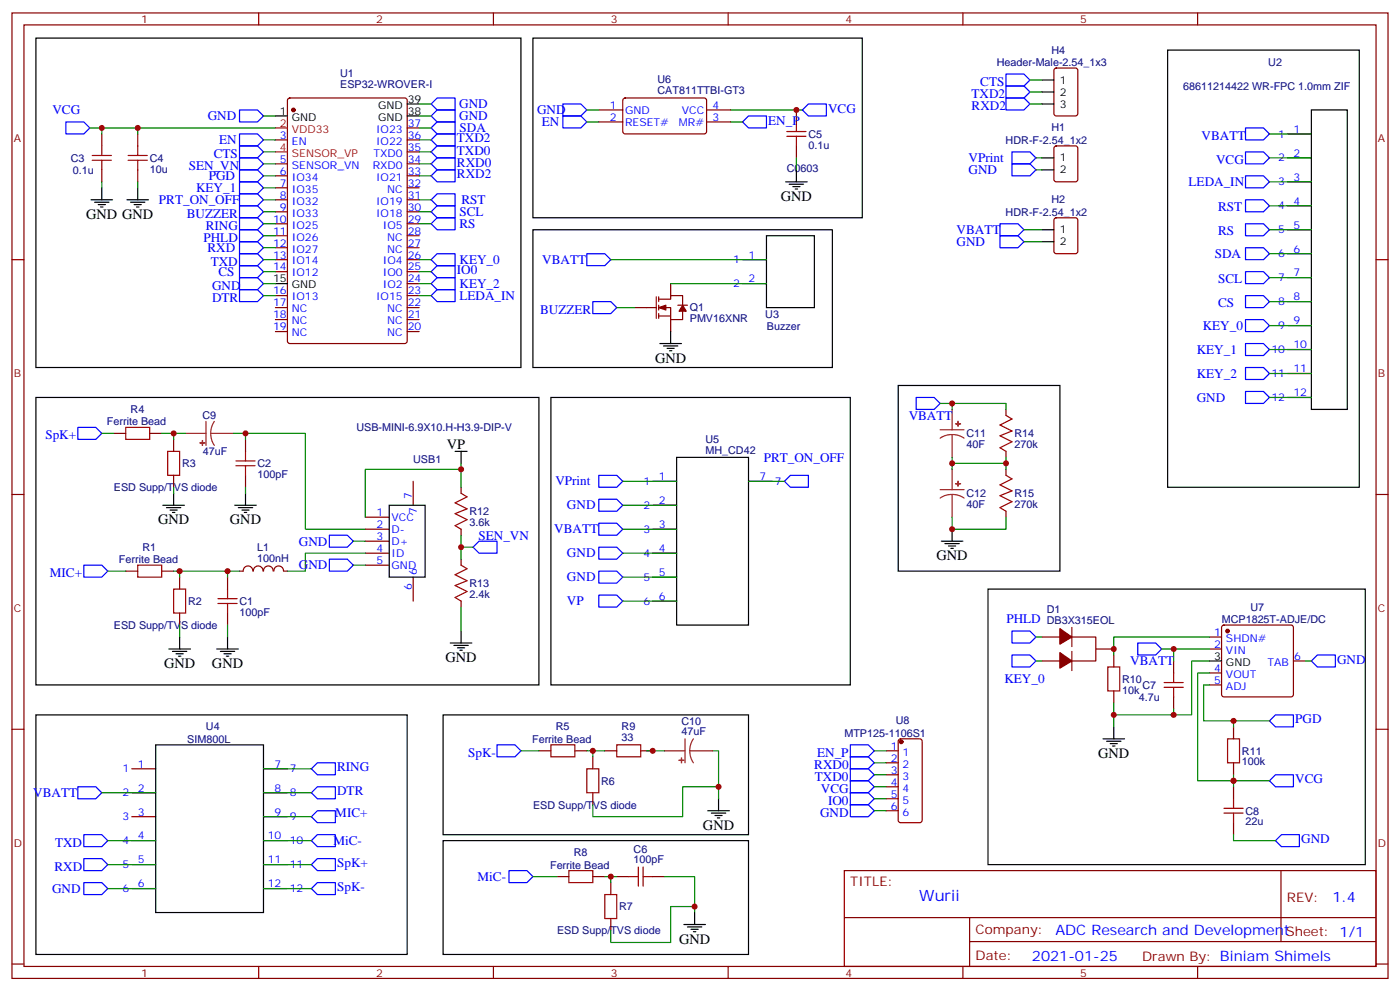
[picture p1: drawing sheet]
<svg xmlns="http://www.w3.org/2000/svg" width="412mm" height="292mm" viewBox="0 0 412 292" stroke-linecap="round" stroke-linejoin="round" font-family="sans-serif">
<g fill="none" stroke="#870000" stroke-width=".35">
<path d="M3.5 3.8h405.4v284.3h-405.4zM7.1 7.3h398.2v277.3h-398.2zM76.2 3.8v3.5M145.3 3.8v3.5M214.5 3.8v3.5M283.6 3.8v3.5M352.8 3.8v3.5M30 39.4v3.6M40.6 39.4v3.6M84.9 29.1l.5-.2h33.8l.7 .4v71.2l-.4 .6-34.1 .1-.7-.5v-71.1zM119.9 37.7h3.6M176.4 32.4h7"/>
<path d="M176.4 35.9h7M183.7 29.1l.4-.2h23.6l.4 .7v9.4l-.7 .4h-23.5l-.5-.7v-9.1zM208.1 32.4h7.1M208.1 35.9h7.1M234.6 32.4v3.5M310.7 20.2l.4-.2h5.7l.6 .5 .1 12.9-.5 .7h-5.9l-.6-.4-.1-13zM379.2 39.4h7.1M30 50v3.6M40.6 50v3.6M81.1 41.2h3.6M81.1 48.3h3.6M81.1 51.8h3.6"/>
<path d="M81.1 55.3h3.6M81.1 58.8h3.6M119.9 41.2h3.6M119.9 48.3h3.6M119.9 51.8h3.6M119.9 55.3h3.6M119.9 58.8h3.6M119.9 44.7h3.6M234.6 43v3.5M310.7 43.2l.4-.2h5.7l.6 .4 .1 9.4-.5 .7-5.9 .1-.6-.5-.1-9.4zM379.2 46.5h7.1M379.2 53.6h7.1"/>
<path d="M3.5 76.5h3.6M81.1 76.5h3.6M81.1 62.4h3.6M81.1 65.9h3.6M81.1 69.4h3.6M81.1 73h3.6M119.9 76.5h3.6M119.9 62.4h3.6M119.9 65.9h3.6M119.9 69.4h3.6M119.9 73h3.6M218.7 76.5h7.1"/>
<path d="M310.7 64.3l.4-.2h5.7l.6 .5 .1 9.4-.5 .7h-5.9l-.6-.4-.1-9.5zM379.2 60.6h7.1M379.2 67.7h7.1M379.2 74.7h7.1M405.3 76.5h3.6M81.1 80h3.6M81.1 87.1h3.6M81.1 90.6h3.6M81.1 94.1h3.6M81.1 97.6h3.6M119.9 80h3.6M119.9 87.1h3.6"/>
<path d="M119.9 90.6h3.6M119.9 94.1h3.6M119.9 97.6h3.6M119.9 83.5h3.6M187 90.6h6.3M193.3 87.4v6.4M194 88.1h3.6v-1h3.5v2.8M194 90.6h3.6v3.5h3.5v-2.4M194 93.1h3.6M194 87.4v1.4M194 89.9v1.4M194 92.4v1.4"/>
<path d="M197.6 83.5v3.6M197.6 94.1v3.5M199.7 89.9h2.8M218.7 83.5h7.1M379.2 81.8h7.1M379.2 88.8h7.1M379.2 95.9h7.1M379.2 102.9h7.1M379.2 110h7.1M379.2 117.1h7.1M33.5 127.6h3.5M44.1 127.6h3.5"/>
<path d="M51.2 129.4v3.5M51.2 140v3.5M72.3 129.4v3.5M72.3 140v3.5M296.3 120.6v1.7M296.3 132.9v1.8M296.3 138.2v1.8M3.5 145.6h3.6M107.6 152.3h7.1M107.6 155.9h7.1M107.6 159.4h7.1M121.7 141.7v7.1"/>
<path d="M135.8 143.5v1.8M135.8 155.9v1.7M192.3 155.9h7M192.3 141.7h7M192.3 148.8h7M220.5 141.7h7M296.3 150.6v1.7M405.3 145.6h3.6M37 168.2h3.6M47.6 168.2h3.6M52.9 170v3.5M67 170v3.5"/>
<path d="M70.6 168.2h1M71.7 168.2a1.41 1.41 0 0 1 1.4-1.5 1.41 1.41 0 0 1 1.4 1.5M74.6 168.2a1.41 1.41 0 0 1 1.5-1.5 1.41 1.41 0 0 1 1.4 1.5M77.6 168.2a1.41 1.41 0 0 1 1.4-1.5 1.41 1.41 0 0 1 1.4 1.5M80.7 168.2a1.41 1.41 0 0 1 1.4-1.5 1.41 1.41 0 0 1 1.4 1.5M83.6 168.2h1.1M107.6 162.9h7.1M107.6 166.4h7.1M121.7 170v7M135.8 164.7v1.7M135.8 177v1.8M192.3 162.9h7"/>
<path d="M192.3 170h7M192.3 177h7M52.9 180.6v3.5M67 180.6v3.5M306.9 187.6h5.3M306.9 194.7h5.3M315.7 187.6h7.1v7.1h-7.1M315.7 184.8v5.6M315.7 191.8v5.7M322.8 191.1h5.3M328.1 192.9v3.5M345.7 194.7v3.5"/>
<path d="M356.3 187.6h3.5M356.3 191.1h3.5M356.3 198.2h3.5M360.1 184.3l.4-.2h19.8l.5 .2 .2 .5v19.7l-.2 .5-.5 .2h-19.8l-.5-.2-.2-.5v-19.7zM381 194.7h3.5M3.5 214.8h3.6M264.8 217.8l.5-.2h5.6l.7 .4v23.6l-.4 .6-5.9 .1-.7-.5v-23.5zM328.1 203.5v3.5M345.7 205.2v3.6M356.3 201.7h3.5M363.4 214.1v3.5M405.3 214.8h3.6"/>
<path d="M38.8 226.4h7.1M38.8 233.5h7.1M77.6 226.4h7.1M77.6 233.5h7.1M158.7 221.1h3.6M169.3 221.1h3.6M174.6 222.9v3.5M174.6 233.5v3.5M178.2 221.1h3.5M188.7 221.1h3.6M261.1 221.1h3.5M261.1 224.6h3.5"/>
<path d="M261.1 228.2h3.5M261.1 231.7h3.5M261.1 235.2h3.5M261.1 238.8h3.5M363.4 224.6v3.6M363.4 231.7v3.5M38.8 240.5h7.1M38.8 247.6h7.1M38.8 254.6h7.1M77.6 240.5h7.1M77.6 247.6h7.1M77.6 254.6h7.1"/>
<path d="M164 258.2h3.6M174.6 258.2h3.6M179.9 259.9v3.6M181.7 258.2h3.5M192.3 258.2h3.5M248.7 256.4h156.6v28.2h-156.6zM363.4 242.3v3.5M377.3 256.4v20.9M38.8 261.7h7.1M77.6 261.7h7.1M179.9 270.5v3.5M248.7 270.2h156.5"/>
<path d="M285.6 277.3h119.6M285.6 270.2v14.2M3.5 283.9h3.6M76.2 284.6v3.5M145.3 284.6v3.5M214.5 284.6v3.5M283.6 284.6v3.5M352.8 284.6v3.5M405.3 283.9h3.6"/>
</g>
<g fill="#870000" stroke="#870000" stroke-width=".35">
<path d="M312.2 192.2l3.5 2.5-3.5 2.1z"/>
<path d="M312.2 185.1l3.5 2.5-3.5 2.1z"/>
<path d="M194 90.6l2.1-.7v1.4z"/>
<path d="M201.1 89.9l1 1.8h-2.1z"/>
<circle cx="86.4" cy="32.4" r=".53"/>
<circle cx="361.6" cy="185.8" r=".53"/>
<circle cx="265.5" cy="218.5" r=".53"/>
</g>
<g fill="none" stroke="#000" stroke-width=".35">
<path d="M10.6 11.2h142.9v97h-142.9zM157 11.2h97v52.9h-97zM344 14.7h56.4v128.8h-56.4zM81.1 34.1h3.6M119.9 34.1h3.6M119.9 30.6h3.6M306.9 30.6h3.5M306.9 23.6h3.5M306.9 27.1h3.5M386.3 32.4h10.6v88.2h-10.6zM26.8 58.8h6.4M27.9 59.5h4.2"/>
<path d="M30 55.3v3.5M37.4 58.8h6.3M38.5 59.5h4.2M40.6 55.3v3.5M231.4 53.6h6.4M232.5 54.3h4.2M233.5 55h2.2M234.2 55.7h.7M234.6 50v3.6M306.9 46.5h3.5M306.9 50h3.5M28.9 60.3h2.1"/>
<path d="M29.6 61h.7M39.5 60.3h2.1M40.2 61h.7M157 67.7h88.2v40.5h-88.2zM225.8 69.4h14.1v21.2h-14.1zM306.9 67.7h3.5M306.9 71.2h3.5M81.1 83.5h3.6M197.6 97.6v3.6M10.6 117.1h148.1v84.6h-148.1zM162.3 117.1h88.2v84.6h-88.2zM194.4 101.2h6.3"/>
<path d="M195.4 101.9h4.3M196.5 102.6h2.1M197.2 103.3h.7M264.6 113.5h47.6v54.7h-47.6zM134.1 132.9h3.5M135.8 132.9v3.6M199.3 134.7h21.2v49.4h-21.2zM48 148.8h6.3M49 149.5h4.3M50.1 150.2h2.1M50.8 150.9h.7M51.2 145.3v3.5"/>
<path d="M69.1 148.8h6.4M70.2 149.5h4.2M71.3 150.2h2.1M72 150.9h.7M72.3 145.3v3.5M114.7 148.8h10.5v21.2h-10.5zM277.3 159.4h6.3M280.5 155.9v3.5M278.3 160.1h4.3M279.4 160.8h2.1M280.1 161.5h.7M291 173.5h111.2v81.1h-111.2z"/>
<path d="M49.7 191.1h6.4M50.8 191.8h4.2M51.9 192.5h2.1M52.6 193.3h.7M52.9 187.6v3.5M63.9 191.1h6.3M64.9 191.8h4.2M66 192.5h2.1M66.7 193.3h.7M67 187.6v3.5M132.6 189.4h6.4M133.7 190.1h4.2"/>
<path d="M134.8 190.8h2.1M135.5 191.5h.7M135.8 185.8v3.6M356.3 194.7h3.5M10.6 210.5h109.3v70.6h-109.3zM45.9 219.4h31.7v49.3h-31.7zM130.5 210.5h90v35.3h-90zM324.9 217.6h6.4M326 218.3h4.2M327 219h2.1M327.7 219.7h.7M328.1 214.1v3.5"/>
<path d="M208.5 238.8h6.3M209.5 239.5h4.3M211.7 235.2v3.6M130.5 247.6h90v33.5h-90zM210.6 240.2h2.1M211.3 240.9h.7M201.4 272.3h6.4M202.5 273h4.2M203.6 273.7h2.1M204.3 274.4h.7M204.6 268.7v3.6"/>
</g>
<path d="M81.1 37.7h3.6M81.1 44.7h3.6" fill="none" stroke="#f00" stroke-width=".35"/>
<g fill="none" stroke="#00f" stroke-width=".35">
<path d="M19.4 35.9h5.3l1.8 1.8-1.8 1.7h-5.3zM70.6 39.4h5.2l1.8 1.8-1.8 1.8h-5.2zM70.6 32.4h5.2l1.8 1.7-1.8 1.8h-5.2zM127 37.7l1.8-1.8h5.3v3.5h-5.3zM127 34.1l1.8-1.7h5.3v3.5h-5.3zM128.8 28.9h5.3v3.5h-5.3l-1.8-1.8zM165.8 34.1h5.3l1.8 1.8-1.8 1.8h-5.3zM165.8 30.6h5.3l1.8 1.8-1.8 1.7h-5.3zM218.7 35.9l1.8-1.8h5.3v3.6h-5.3zM236.4 32.4l1.7-1.8h5.3v3.5h-5.3zM296.3 25.3h5.3l1.8 1.8-1.8 1.8h-5.3zM296.3 28.9h5.3l1.8 1.7-1.8 1.8h-5.3z"/>
<path d="M296.3 21.8h5.3l1.8 1.8-1.8 1.7h-5.3zM366.9 37.7h5.3l1.7 1.7-1.7 1.8h-5.3zM70.6 53.6h5.2l1.8 1.7-1.8 1.8h-5.2zM70.6 57.1h5.2l1.8 1.7-1.8 1.8h-5.2zM70.6 50h5.2l1.8 1.8-1.8 1.8h-5.2zM70.6 43h5.2l1.8 1.7-1.8 1.8h-5.2zM70.6 46.5h5.2l1.8 1.8-1.8 1.7h-5.2zM127 58.8l1.8-1.7h5.3v3.5h-5.3zM127 51.8l1.8-1.8h5.3v3.6h-5.3zM127 41.2l1.8-1.8h5.3v3.6h-5.3zM127 44.7l1.8-1.7h5.3v3.5h-5.3zM127 48.3l1.8-1.8h5.3v3.5h-5.3z"/>
<path d="M298.1 44.7h5.3l1.8 1.8-1.8 1.8h-5.3zM298.1 48.3h5.3l1.8 1.7-1.8 1.8h-5.3zM366.9 51.8h5.3l1.7 1.8-1.7 1.7h-5.3zM366.9 58.8h5.3l1.7 1.8-1.7 1.8h-5.3zM366.9 44.7h5.3l1.7 1.8-1.7 1.8h-5.3zM70.6 60.6h5.2l1.8 1.8-1.8 1.7h-5.2zM70.6 71.2h5.2l1.8 1.8-1.8 1.7h-5.2zM70.6 74.7h5.2l1.8 1.8-1.8 1.7h-5.2zM70.6 64.1h5.2l1.8 1.8-1.8 1.8h-5.2zM70.6 78.2h5.2l1.8 1.8-1.8 1.8h-5.2zM70.6 67.7h5.2l1.8 1.7-1.8 1.8h-5.2zM127 76.5l1.8-1.8h5.3v3.5h-5.3z"/>
<path d="M127 65.9l1.8-1.8h5.3v3.6h-5.3zM127 62.4l1.8-1.8h5.3v3.5h-5.3zM172.9 74.7h5.3l1.7 1.8-1.7 1.7h-5.3zM294.6 65.9h5.3l1.7 1.8-1.7 1.7h-5.3zM294.6 69.4h5.3l1.7 1.8-1.7 1.8h-5.3zM366.9 65.9h5.3l1.7 1.8-1.7 1.7h-5.3zM366.9 73h5.3l1.7 1.7-1.7 1.8h-5.3zM70.6 85.3h5.2l1.8 1.8-1.8 1.7h-5.2zM70.6 81.8h5.2l1.8 1.7-1.8 1.8h-5.2zM127 87.1l1.8-1.8h5.3v3.5h-5.3zM127 83.5l1.8-1.7h5.3v3.5h-5.3zM127 80l1.8-1.8h5.3v3.6h-5.3z"/>
<path d="M174.6 88.8h5.3l1.8 1.8-1.8 1.8h-5.3zM366.9 80h5.3l1.7 1.8-1.7 1.7h-5.3zM366.9 87.1h5.3l1.7 1.7-1.7 1.8h-5.3zM366.9 94.1h5.3l1.7 1.8-1.7 1.7h-5.3zM269.9 117.1h5.3l1.7 1.7-1.7 1.8h-5.3zM366.9 101.2h5.3l1.7 1.7-1.7 1.8h-5.3zM366.9 108.2h5.3l1.7 1.8-1.7 1.8h-5.3zM366.9 115.3h5.3l1.7 1.8-1.7 1.7h-5.3zM22.9 125.9h5.3l1.8 1.7-1.8 1.8h-5.3zM176.4 140h5.3l1.7 1.7-1.7 1.8h-5.3zM97 157.6h5.3l1.8 1.8-1.8 1.7h-5.3zM176.4 154.1h5.3l1.7 1.8-1.7 1.7h-5.3z"/>
<path d="M176.4 147h5.3l1.7 1.8-1.7 1.8h-5.3zM231.1 141.7l1.7-1.7h5.3v3.5h-5.3zM24.7 166.4h5.3l1.7 1.8-1.7 1.8h-5.3zM97 164.7h5.3l1.8 1.7-1.8 1.8h-5.3zM139.3 161.1l1.8-1.7h5.3v3.5h-5.3zM176.4 161.1h5.3l1.7 1.8-1.7 1.8h-5.3zM176.4 168.2h5.3l1.7 1.8-1.7 1.7h-5.3zM176.4 175.3h5.3l1.7 1.7-1.7 1.8h-5.3zM298.1 192.9h5.3l1.8 1.8-1.8 1.7h-5.3zM298.1 185.8h5.3l1.8 1.8-1.8 1.8h-5.3zM335.1 189.4h5.3l1.8 1.7-1.8 1.8h-5.3zM386.3 194.7l1.8-1.8h5.2v3.5h-5.2z"/>
<path d="M146.4 219.4h5.3l1.8 1.7-1.8 1.8h-5.3zM250.5 219.4h5.3l1.7 1.7-1.7 1.8h-5.3zM373.9 212.3l1.8-1.8h5.3v3.6h-5.3zM22.9 231.7h5.3l1.8 1.8-1.8 1.7h-5.3zM91.7 226.4l1.8-1.8h5.3v3.6h-5.3zM91.7 233.5l1.8-1.8h5.3v3.5h-5.3zM93.5 238.8h5.3v3.5h-5.3l-1.8-1.8zM250.5 222.9h5.3l1.7 1.7-1.7 1.8h-5.3zM250.5 226.4h5.3l1.7 1.8-1.7 1.7h-5.3zM250.5 229.9h5.3l1.7 1.8-1.7 1.8h-5.3zM250.5 233.5h5.3l1.7 1.7-1.7 1.8h-5.3zM250.5 237h5.3l1.7 1.8-1.7 1.7h-5.3z"/>
<path d="M373.9 229.9l1.8-1.7h5.3v3.5h-5.3zM24.7 252.9h5.3l1.7 1.7-1.7 1.8h-5.3zM24.7 245.8h5.3l1.7 1.8-1.7 1.7h-5.3zM24.7 259.9h5.3l1.7 1.8-1.7 1.8h-5.3zM91.7 254.6l1.8-1.7h5.3v3.5h-5.3zM91.7 247.6l1.8-1.8h5.3v3.5h-5.3zM149.9 256.4h5.3l1.8 1.8-1.8 1.7h-5.3zM375.7 247.6l1.8-1.8h5.3v3.5h-5.3zM91.7 261.7l1.8-1.8h5.3v3.6h-5.3z"/>
</g>
<g fill="none" stroke="#a10000" stroke-width=".35">
<path d="M231.8 38.7h5.6M234.6 35.9v2.8M27.2 47.2h5.6M27.2 45.8h5.6M30 43v2.8M30 47.2v2.8M37.7 47.2h5.7M37.7 45.8h5.7M40.6 43v2.8M40.6 47.2v2.8M231.8 40.1h5.6M234.6 40.1v2.9"/>
<path d="M37 125.9h7.1v3.5h-7.1zM49.4 132.9h3.5v7.1h-3.5zM69.5 137.2h5.6M69.5 135.7h5.6M72.3 132.9v2.8M72.3 137.2v2.8M296.3 122.3l1.8 1.1-3.5 1.8 3.5 1.7-3.5 1.4 3.5 1.8-3.5 1.8 1.7 1M296.3 140l1.8 1-3.5 1.8 3.5 1.8-3.5 1.4 3.5 1.7-3.5 1.8 1.7 1.1M135.8 145.3l1.8 1-3.5 1.8 3.5 1.8-3.5 1.4 3.5 1.7-3.5 1.8 1.7 1.1M40.6 166.4h7v3.6h-7zM51.2 173.5h3.5v7.1h-3.5zM64.2 177.7h5.6"/>
<path d="M64.2 176.3h5.6M67 173.5v2.8M67 177.7v2.9M135.8 166.4l1.8 1.1-3.5 1.8 3.5 1.7-3.5 1.4 3.5 1.8-3.5 1.8 1.7 1M326.3 196.4h3.5v7.1h-3.5zM345.7 198.2v2.8M162.3 219.4h7v3.5h-7zM181.7 219.4h7v3.5h-7zM342.9 202.4h5.6M342.9 201h5.6M345.7 202.4v2.8M361.6 217.6h3.5v7h-3.5z"/>
<path d="M172.9 226.4h3.5v7.1h-3.5zM360.5 239.5h5.7M360.5 238.1h5.7M363.4 235.2v2.9M363.4 239.5v2.8M167.6 256.4h7v3.5h-7zM185.2 258.2h2.8M188 255.3v5.7M189.4 258.2h2.9M189.4 255.3v5.7M178.2 263.5h3.5v7h-3.5z"/>
</g>
<g fill="none" stroke="#008700" stroke-width=".35">
<path d="M26.5 37.7h54.6M30 37.7v1.7M40.6 37.7v1.7M77.6 34.1h3.5M123.5 37.7h3.5M123.5 30.6h3.5M123.5 34.1h3.5M172.9 35.9h3.5M172.9 32.4h3.5M215.2 35.9h3.5M215.2 32.4h21.2M303.4 27.1h3.5"/>
<path d="M303.4 30.6h3.5M303.4 23.6h3.5M373.9 39.4h12.4M30 53.6v1.7M40.6 53.6v1.7M77.6 41.2h3.5M77.6 58.8h3.5M77.6 51.8h3.5M77.6 55.3h3.5M77.6 44.7h3.5M77.6 48.3h3.5M123.5 41.2h3.5"/>
<path d="M123.5 58.8h3.5M123.5 51.8h3.5M123.5 44.7h3.5M123.5 48.3h3.5M234.6 46.5v3.5M305.2 46.5h1.7M305.2 50h1.7M373.9 53.6h12.4M373.9 46.5h12.4M77.6 76.5h3.5M77.6 65.9h3.5M77.6 62.4h3.5"/>
<path d="M77.6 73h3.5M77.6 69.4h3.5M123.5 76.5h3.5M123.5 65.9h3.5M123.5 62.4h3.5M179.9 76.5h45.9M301.6 67.7h5.3M301.6 71.2h5.3M373.9 74.7h12.4M373.9 67.7h12.4M373.9 60.6h12.4M77.6 87.1h3.5"/>
<path d="M77.6 83.5h3.5M77.6 80h3.5M123.5 87.1h3.5M123.5 83.5h3.5M123.5 80h3.5M181.7 90.6h5.3M197.6 83.5h28.2M373.9 95.9h12.4M373.9 88.8h12.4M373.9 81.8h12.4M276.9 118.8h3.6M373.9 110h12.4"/>
<path d="M373.9 102.9h12.4M373.9 117.1h12.4M30 127.6h3.5M47.6 127.6h7.1M51.2 127.6v1.8M68.8 127.6h3.5v1.8M72.3 127.6h17.7v28.3h17.6M135.8 138.2h-28.2v14.1M135.8 136.5v7M280.5 120.6v-1.8h15.8v1.8M280.5 134.7v3.5M280.5 136.5h15.8"/>
<path d="M296.3 134.7v3.5M51.2 143.5v1.8M72.3 143.5v1.8M104.1 159.4h3.5M135.8 157.6v7.1M183.4 141.7h15.9M183.4 155.9h15.9M183.4 148.8h15.9M220.5 141.7h10.6M280.5 152.3v3.6h15.8v-3.6M31.7 168.2h5.3M51.2 168.2h19.4"/>
<path d="M52.9 168.2v1.8M67 168.2v1.8M104.1 166.4h3.5M107.6 162.9h-17.6v5.3h-5.3M135.8 178.8v7M135.8 161.1h3.5M183.4 162.9h15.9M183.4 170h15.9M183.4 177h15.9M52.9 184.1v3.5M67 184.1v3.5M305.2 194.7h1.7"/>
<path d="M305.2 187.6h1.7M342.2 191.1h3.5M356.3 191.1h-10.6v3.6M356.3 198.2h-3.5v31.7h21.1M356.3 187.6h-28.2v5.3M356.3 194.7h-5.3v15.8h-5.3M384.5 194.7h1.8M328.1 207v7.1M345.7 208.8v1.7h-17.6M356.3 201.7h-1.8v10.6h19.4M363.4 212.3v1.8M30 233.5h15.9"/>
<path d="M77.6 226.4h14.1M77.6 233.5h14.1M153.5 221.1h5.2M172.9 221.1h5.3M174.6 221.1v1.8M190.5 221.1h5.3M209.9 221.1h1.8v14.1M211.7 231.7h-10.6v8.8h-26.5v-3.5M257.5 221.1h3.6M257.5 224.6h3.6M257.5 228.2h3.6M257.5 231.7h3.6"/>
<path d="M257.5 235.2h3.6M257.5 238.8h3.6M363.4 228.2v3.5M31.7 247.6h14.2M31.7 254.6h14.2M77.6 247.6h14.1M77.6 254.6h14.1M77.6 240.5h14.1M157 258.2h7M178.2 258.2h3.5M179.9 258.2v1.7M195.8 258.2h8.8v10.5"/>
<path d="M363.4 245.8v1.8h12.3M31.7 261.7h14.2M77.6 261.7h14.1M204.6 267h-7v10.6h-17.7v-3.6"/>
</g>
<g fill="none" stroke="#8c2424" stroke-width=".35">
<path d="M54.7 127.6h6M60.7 124.1v7.1M62.1 127.6l.2 1.9 .8 1.7M62.1 127.6h6.7M63.1 124.1l-.8 1.7-.2 1.8M276.9 126.6h7.1M280.5 128l-1.9 .2-1.7 .8M280.5 128l1.8 .2 1.7 .8M280.5 120.6v6M280.5 128v6.7M280.5 138.2v6M276.9 144.2h7.1"/>
<path d="M280.5 145.6l-1.9 .3-1.7 .8M280.5 145.6l1.8 .3 1.7 .8M280.5 145.6v6.7M201.8 217.6v7M204.3 217.6l-.9 1.7-.2 1.8M195.8 221.1h6M203.2 221.1l.2 1.9 .9 1.6M203.2 221.1h6.7"/>
</g>
<g fill="#8c2424" stroke="#8c2424" stroke-width=".35">
<path d="M59.6 129.8l.1 1.4z"/>
<path d="M58.9 130.4l1.4 .1z"/>
<path d="M200.7 223.2l.1 1.4z"/>
<path d="M200 223.9h1.4z"/>
<path d="M281.5 124.8h1.4z"/>
<path d="M282.2 124.1v1.4z"/>
<path d="M281.5 142.5h1.4z"/>
<path d="M282.2 141.7v1.5z"/>
</g>
<g fill="#c00">
<circle cx="52.9" cy="168.2" r=".88"/>
<circle cx="67" cy="168.2" r=".88"/>
<circle cx="179.9" cy="258.2" r=".88"/>
<circle cx="174.6" cy="221.1" r=".88"/>
<circle cx="211.7" cy="231.7" r=".88"/>
<circle cx="363.4" cy="212.3" r=".88"/>
<circle cx="363.4" cy="229.9" r=".88"/>
<circle cx="40.6" cy="37.7" r=".88"/>
<circle cx="30" cy="37.7" r=".88"/>
<circle cx="72.3" cy="127.6" r=".88"/>
<circle cx="51.2" cy="127.6" r=".88"/>
<circle cx="192.3" cy="221.1" r=".88"/>
<circle cx="135.8" cy="161.1" r=".88"/>
<circle cx="135.8" cy="138.2" r=".88"/>
<circle cx="280.5" cy="118.8" r=".88"/>
<circle cx="280.5" cy="155.9" r=".88"/>
<circle cx="280.5" cy="136.5" r=".88"/>
<circle cx="296.3" cy="136.5" r=".88"/>
<circle cx="234.6" cy="32.4" r=".88"/>
<circle cx="345.7" cy="191.1" r=".88"/>
<circle cx="328.1" cy="210.5" r=".88"/>
<circle cx="328.1" cy="191.1" r=".88"/>
<circle cx="345.7" cy="210.5" r=".88"/>
<circle cx="204.6" cy="267" r=".88"/>
</g>
<text font-size="4.6" fill="#00f" x="270.8" y="265.4">Wurii</text>
<g font-size="4.2">
<text x="230" y="59.2">GND</text>
<text x="25.4" y="64.5">GND GND</text>
<text x="193" y="106.8">GND</text>
<text x="131.6" y="132.2">VP</text>
<text x="46.6" y="154.4">GND</text>
<text x="67.7" y="154.4">GND</text>
<text x="275.9" y="165">GND</text>
<text x="48.3" y="196.8">GND</text>
<text x="62.4" y="196.8">GND</text>
<text x="131.2" y="195">GND</text>
<text x="323.5" y="223.2">GND</text>
<text x="207.1" y="244.4">GND</text>
<text x="200" y="277.9">GND</text>
</g>
<g font-size="4.2" fill="#00f">
<text x="392.5" y="265.7">1.4</text>
<text x="310.9" y="275.2">ADC Research and DevelopmentSheet: 1/1</text>
<text x="304" y="283">2021-01-25</text>
</g>
<g font-size="3.9" fill="#00f">
<text x="286.2" y="29">TXD2</text>
<text x="288.7" y="25.3">CTS</text>
<text x="15.4" y="33.7">VCG</text>
<text x="61.2" y="35.5">GND</text>
<text x="135.3" y="31.9">GND</text>
<text x="135.3" y="35.4">GND</text>
<text x="158.2" y="33.7">GND</text>
<text x="243.9" y="33.2">VCG</text>
<text x="286.2" y="32.5">RXD2</text>
<text x="134.6" y="41.9">TXD2</text>
<text x="135.4" y="38.9">SDA</text>
<text x="159.6" y="37.2">EN</text>
<text x="226.3" y="36.7">EN_P</text>
<text x="353.9" y="41.2">VBATT</text>
<text x="63" y="46.5">CTS</text>
<text x="64.5" y="42.5">EN</text>
<text x="134.6" y="45.6">TXD0</text>
<text x="285.3" y="47.7">VPrint</text>
<text x="55.6" y="50">SEN_VN</text>
<text x="61.5" y="53.1">PGD</text>
<text x="134.6" y="52.5">RXD2</text>
<text x="134.6" y="49.1">RXD0</text>
<text x="285.3" y="51.3">GND</text>
<text x="358.2" y="48.3">VCG</text>
<text x="57.8" y="56.6">KEY_1</text>
<text x="350.1" y="54.8">LEDA_IN</text>
<text x="46.8" y="60.1">PRT_ON_OFF</text>
<text x="55" y="64.1">BUZZER</text>
<text x="135.4" y="63.6">SCL</text>
<text x="135.9" y="60.1">RST</text>
<text x="358.8" y="62.3">RST</text>
<text x="59.9" y="71.2">PHLD</text>
<text x="60.6" y="67.7">RING</text>
<text x="135.4" y="67.1">RS</text>
<text x="281.8" y="68.9">VBATT</text>
<text x="358.8" y="69.3">RS</text>
<text x="61.1" y="74.2">RXD</text>
<text x="135.4" y="77.7">KEY_0</text>
<text x="159.7" y="77.8">VBATT</text>
<text x="281.8" y="72.4">GND</text>
<text x="357.8" y="75.9">SDA</text>
<text x="62.1" y="78.2">TXD</text>
<text x="64.4" y="81.3">CS</text>
<text x="134.6" y="80.8">IO0</text>
<text x="358.8" y="83.4">SCL</text>
<text x="62.5" y="88.8">DTR</text>
<text x="62.5" y="85.3">GND</text>
<text x="135.4" y="88.3">LEDA_IN</text>
<text x="135.4" y="84.8">KEY_2</text>
<text x="159.1" y="92.4">BUZZER</text>
<text x="358.8" y="90.5">CS</text>
<text x="354.3" y="97.1">KEY_0</text>
<text x="352.5" y="104.2">KEY_1</text>
<text x="352.5" y="111.2">KEY_2</text>
<text x="352.5" y="118.3">GND</text>
<text x="267.7" y="123.6">VBATT</text>
<text x="13.4" y="129.4">SpK+</text>
<text x="225" y="135.9">PRT_ON_OFF</text>
<text x="163.6" y="143">VPrint</text>
<text x="167" y="150">GND</text>
<text x="88" y="160.7">GND</text>
<text x="141" y="158.9">SEN_VN</text>
<text x="163.3" y="157.1">VBATT</text>
<text x="88" y="167.7">GND</text>
<text x="167" y="164.1">GND</text>
<text x="14.7" y="170">MIC+</text>
<text x="167" y="171.2">GND</text>
<text x="167" y="178.2">VP</text>
<text x="296.4" y="183.5">PHLD</text>
<text x="332.9" y="195.9">VBATT</text>
<text x="393.9" y="195.4">GND</text>
<text x="295.9" y="201.2">KEY_0</text>
<text x="381.5" y="213">PGD</text>
<text x="99.3" y="227.2">RING</text>
<text x="137.9" y="222.9">SpK-</text>
<text x="239.9" y="226.4">RXD0</text>
<text x="240.7" y="222.9">EN_P</text>
<text x="240" y="229.9">TXD0</text>
<text x="241.8" y="233.5">VCG</text>
<text x="381.5" y="230.6">VCG</text>
<text x="9.8" y="234.7">VBATT</text>
<text x="99.3" y="234.3">DTR</text>
<text x="243.9" y="237">IO0</text>
<text x="98.8" y="240.5">MIC+</text>
<text x="241.6" y="240.5">GND</text>
<text x="16.2" y="249.3">TXD</text>
<text x="98.2" y="248.8">MiC-</text>
<text x="383.3" y="248.4">GND</text>
<text x="16" y="256.4">RXD</text>
<text x="99.3" y="255.4">SpK+</text>
<text x="15.3" y="263">GND</text>
<text x="99.3" y="262.4">SpK-</text>
<text x="140.7" y="259.4">MiC-</text>
</g>
<g font-size="3.9" fill="#800">
<text x="250.5" y="261">TITLE:</text>
<text x="379.1" y="265.7">REV:</text>
<text x="287.4" y="275.2">Company:</text>
<text x="287.4" y="282.9">Date:</text>
<text x="336.4" y="282.9">Drawn By: Biniam Shimels</text>
</g>
<g font-size="3.2" fill="#800">
<text x="41.6" y="6.8">1</text>
<text x="110.8" y="6.8">2</text>
<text x="179.9" y="6.8">3</text>
<text x="249.1" y="6.8">4</text>
<text x="318.2" y="6.8">5</text>
<text x="4.1" y="41.9">A</text>
<text x="405.9" y="41.9">A</text>
<text x="4.1" y="111.1">B</text>
<text x="405.9" y="111.1">B</text>
<text x="4.1" y="180.2">C</text>
<text x="405.9" y="180.2">C</text>
<text x="4.1" y="249.3">D</text>
<text x="405.9" y="249.3">D</text>
<text x="41.6" y="287.6">1</text>
<text x="110.8" y="287.6">2</text>
<text x="179.9" y="287.6">3</text>
<text x="249.1" y="287.6">4</text>
<text x="318.2" y="287.6">5</text>
</g>
<g font-size="3.2" fill="#000080">
<text x="309.7" y="15.8">H4</text>
<text x="100.2" y="22.6">U1</text>
<text x="293.6" y="19.4">Header-Male-2.54_1x3</text>
<text x="373.6" y="19.4">U2</text>
<text x="100.2" y="25.9">ESP32-WROVER-I</text>
<text x="193.7" y="27.7">CAT811TTBI-GT3</text>
<text x="193.7" y="24.6">U6</text>
<text x="348.5" y="26.4">68611214422 WR-FPC 1.0mm ZIF</text>
<text x="238.1" y="40.6">C5</text>
<text x="309.7" y="38.7">H1</text>
<text x="20.8" y="47.7">C3</text>
<text x="44.1" y="47.6">C4</text>
<text x="238.1" y="43.7">0.1u</text>
<text x="296.2" y="42.3">HDR-F-2.54_1x2</text>
<text x="21.5" y="51.2">0.1u</text>
<text x="44.1" y="50.8">10u</text>
<text x="231.8" y="50.7">C0603</text>
<text x="309.7" y="59.9">H2</text>
<text x="296.2" y="63.5">HDR-F-2.54_1x2</text>
<text x="203.2" y="94.9">PMV16XNR</text>
<text x="203.2" y="91.7">Q1</text>
<text x="225.4" y="93.5">U3</text>
<text x="225.9" y="97">Buzzer</text>
<text x="31.5" y="125.3">Ferrite Bead</text>
<text x="38.5" y="121.6">R4</text>
<text x="59.6" y="123.5">C9</text>
<text x="105" y="127">USB-MINI-6.9X10.H-H3.9-DIP-V</text>
<text x="207.8" y="130.4">U5</text>
<text x="284.7" y="131.9">40F</text>
<text x="284.7" y="128.8">C11</text>
<text x="298.8" y="131.9">270k</text>
<text x="298.8" y="128.8">R14</text>
<text x="53.6" y="137.6">R3</text>
<text x="59.7" y="134.1">47uF</text>
<text x="75.8" y="137.6">C2</text>
<text x="121.7" y="136.5">USB1</text>
<text x="207.8" y="133.6">MH_CD42</text>
<text x="75.8" y="140.8">100pF</text>
<text x="33.6" y="144.7">ESD Supp/TVS diode</text>
<text x="284.7" y="149.6">40F</text>
<text x="284.7" y="146.4">C12</text>
<text x="298.8" y="149.6">270k</text>
<text x="298.8" y="146.4">R15</text>
<text x="138.3" y="154.8">3.6k</text>
<text x="138.3" y="151.7">R12</text>
<text x="35" y="165.9">Ferrite Bead</text>
<text x="42" y="162.2">R1</text>
<text x="75.8" y="165.6">100nH</text>
<text x="75.8" y="162.4">L1</text>
<text x="138.3" y="172.9">R13</text>
<text x="55.4" y="178.1">R2</text>
<text x="70.6" y="178.1">C1</text>
<text x="138.3" y="176">2.4k</text>
<text x="368.3" y="179.9">U7</text>
<text x="33.6" y="185.3">ESD Supp/TVS diode</text>
<text x="70.6" y="181.3">100pF</text>
<text x="308.3" y="183.7">DB3X315EOL</text>
<text x="308.3" y="180.6">D1</text>
<text x="359.9" y="183.4">MCP1825T-ADJE/DC</text>
<text x="330.6" y="201.1">R10</text>
<text x="336.6" y="202.8">C7</text>
<text x="330.6" y="204.3">10k</text>
<text x="335.5" y="206.4">4.7u</text>
<text x="60.7" y="215.1">U4</text>
<text x="163.7" y="215.1">R5</text>
<text x="183.1" y="215.1">R9</text>
<text x="200.7" y="213.4">C10</text>
<text x="263.9" y="213.2">U8</text>
<text x="55.1" y="218.7">SIM800L</text>
<text x="156.7" y="218.8">Ferrite Bead</text>
<text x="183.1" y="218.3">33</text>
<text x="200.7" y="216.5">47uF</text>
<text x="248.7" y="216.9">MTP125-1106S1</text>
<text x="365.8" y="225.4">100k</text>
<text x="365.8" y="222.3">R11</text>
<text x="177.1" y="231.1">R6</text>
<text x="157" y="238.2">ESD Supp/TVS diode</text>
<text x="366.9" y="239.9">C8</text>
<text x="366.9" y="243.1">22u</text>
<text x="186.6" y="251.1">C6</text>
<text x="162" y="255.8">Ferrite Bead</text>
<text x="169" y="252.2">R8</text>
<text x="186.6" y="254.3">100pF</text>
<text x="182.4" y="268.1">R7</text>
<text x="164.1" y="275.2">ESD Supp/TVS diode</text>
</g>
<g font-size="3.2">
<text x="312.2" y="24.6">1</text>
<text x="312.2" y="28.2">2</text>
<text x="82.5" y="33.8">1</text>
<text x="86" y="35.6">GND</text>
<text x="111.4" y="35.6">GND</text>
<text x="111.4" y="32">GND</text>
<text x="120.1" y="33.8">38</text>
<text x="120.1" y="30.3">39</text>
<text x="312.2" y="31.7">3</text>
<text x="312.2" y="47.6">1</text>
<text x="312.2" y="51.1">2</text>
<text x="312.2" y="68.7">1</text>
<text x="312.2" y="72.2">2</text>
<text x="80.5" y="83.2">15</text>
<text x="86" y="84.9">GND</text>
<text x="357.6" y="194.3">3</text>
<text x="361.1" y="196.1">GND</text>
</g>
<g font-size="3.2" fill="#00f">
<text x="179.7" y="32">1</text>
<text x="179.7" y="35.6">2</text>
<text x="184.1" y="33.4">GND</text>
<text x="200.8" y="33.4">VCC</text>
<text x="209.9" y="35.6">3</text>
<text x="209.9" y="32">4</text>
<text x="82.5" y="40.9">3</text>
<text x="110.8" y="39.1">IO23</text>
<text x="120.1" y="40.9">36</text>
<text x="120.1" y="37.3">37</text>
<text x="184.1" y="37">RESET#</text>
<text x="200" y="37">MR#</text>
<text x="376.5" y="40.5">1</text>
<text x="381" y="39.1">1</text>
<text x="82.5" y="47.9">5</text>
<text x="86" y="42.6">EN</text>
<text x="110" y="46.1">TXD0</text>
<text x="110.8" y="42.6">IO22</text>
<text x="120.1" y="47.9">34</text>
<text x="120.1" y="44.4">35</text>
<text x="376.5" y="47.6">2</text>
<text x="381" y="46.1">2</text>
<text x="82.5" y="51.4">6</text>
<text x="86" y="49.7">SENSOR_VN</text>
<text x="86" y="53.2">IO34</text>
<text x="109.8" y="49.7">RXD0</text>
<text x="110.8" y="53.2">IO21</text>
<text x="120.1" y="51.4">33</text>
<text x="381" y="53.2">3</text>
<text x="82.5" y="55">7</text>
<text x="82.5" y="58.5">8</text>
<text x="86" y="56.7">IO35</text>
<text x="114" y="56.7">NC</text>
<text x="120.1" y="58.5">31</text>
<text x="120.1" y="55">32</text>
<text x="376.5" y="54.6">3</text>
<text x="80.5" y="65.5">10</text>
<text x="82.5" y="62">9</text>
<text x="86" y="60.3">IO32</text>
<text x="86" y="63.8">IO33</text>
<text x="110.8" y="63.8">IO18</text>
<text x="110.8" y="60.3">IO19</text>
<text x="120.1" y="65.5">29</text>
<text x="120.1" y="62">30</text>
<text x="376.5" y="61.7">4</text>
<text x="381" y="60.3">4</text>
<text x="80.5" y="69.1">11</text>
<text x="86" y="67.3">IO25</text>
<text x="86" y="70.8">IO26</text>
<text x="112.8" y="67.3">IO5</text>
<text x="114" y="70.8">NC</text>
<text x="120.1" y="69.1">28</text>
<text x="376.5" y="68.7">5</text>
<text x="381" y="67.3">5</text>
<text x="80.5" y="72.6">12</text>
<text x="80.5" y="76.1">13</text>
<text x="86" y="74.4">IO27</text>
<text x="86" y="77.9">IO14</text>
<text x="112.8" y="77.9">IO4</text>
<text x="114" y="74.4">NC</text>
<text x="120.1" y="76.1">26</text>
<text x="120.1" y="72.6">27</text>
<text x="216" y="77.5">1</text>
<text x="220.5" y="76.1">1</text>
<text x="376.5" y="75.8">6</text>
<text x="381" y="74.4">6</text>
<text x="80.5" y="79.7">14</text>
<text x="86" y="81.4">IO12</text>
<text x="112.8" y="81.4">IO0</text>
<text x="120.1" y="83.2">24</text>
<text x="120.1" y="79.7">25</text>
<text x="220.5" y="83.2">2</text>
<text x="376.5" y="82.8">7</text>
<text x="381" y="81.4">7</text>
<text x="80.5" y="86.7">16</text>
<text x="86" y="88.5">IO13</text>
<text x="110.8" y="88.5">IO15</text>
<text x="112.8" y="84.9">IO2</text>
<text x="120.1" y="86.7">23</text>
<text x="216" y="84.6">2</text>
<text x="376.5" y="89.9">8</text>
<text x="381" y="88.5">8</text>
<text x="80.5" y="90.2">17</text>
<text x="80.5" y="93.8">18</text>
<text x="86" y="92">NC</text>
<text x="86" y="95.5">NC</text>
<text x="114" y="95.5">NC</text>
<text x="114" y="92">NC</text>
<text x="120.1" y="93.8">21</text>
<text x="120.1" y="90.2">22</text>
<text x="381" y="95.5">9</text>
<text x="80.5" y="97.3">19</text>
<text x="86" y="99.1">NC</text>
<text x="114" y="99.1">NC</text>
<text x="120.1" y="97.3">20</text>
<text x="376.5" y="96.9">9</text>
<text x="374.5" y="104">10</text>
<text x="381" y="102.6">10</text>
<text x="374.5" y="111.1">11</text>
<text x="381" y="109.6">11</text>
<text x="374.5" y="118.1">12</text>
<text x="381" y="116.7">12</text>
<text x="189.5" y="142.8">1</text>
<text x="194" y="141.4">1</text>
<text x="223.8" y="141.4">7</text>
<text x="228.2" y="142.8">7</text>
<text x="121.4" y="147" transform="rotate(-90 121.4 147)">7</text>
<text x="189.5" y="149.9">2</text>
<text x="194" y="148.4">2</text>
<text x="110.9" y="152">1</text>
<text x="110.9" y="155.5">2</text>
<text x="115.4" y="153.4">VCC</text>
<text x="122.8" y="151.5" transform="rotate(-90 122.8 151.5)">7</text>
<text x="194" y="155.5">3</text>
<text x="110.9" y="159">3</text>
<text x="115.4" y="156.9">D-</text>
<text x="115.4" y="160.4">D+</text>
<text x="189.5" y="156.9">3</text>
<text x="110.9" y="162.6">4</text>
<text x="110.9" y="166.1">5</text>
<text x="115.4" y="164">ID</text>
<text x="115.4" y="167.5">GND</text>
<text x="189.5" y="164">4</text>
<text x="194" y="162.6">4</text>
<text x="121.4" y="173.7" transform="rotate(-90 121.4 173.7)">6</text>
<text x="122.8" y="169.3" transform="rotate(-90 122.8 169.3)">6</text>
<text x="189.5" y="171">5</text>
<text x="194" y="169.6">5</text>
<text x="189.5" y="178.1">6</text>
<text x="194" y="176.7">6</text>
<text x="357.6" y="187.3">1</text>
<text x="357.6" y="190.8">2</text>
<text x="361.1" y="189">SHDN#</text>
<text x="357.6" y="197.8">4</text>
<text x="361.1" y="192.5">VIN</text>
<text x="373.4" y="196.1">TAB</text>
<text x="381.2" y="194.3">6</text>
<text x="357.6" y="201.4">5</text>
<text x="361.1" y="199.6">VOUT</text>
<text x="361.1" y="203.1">ADJ</text>
<text x="262.4" y="220.8">1</text>
<text x="36.1" y="227.5">1</text>
<text x="40.6" y="226.1">1</text>
<text x="80.9" y="226.1">7</text>
<text x="85.4" y="227.5">7</text>
<text x="262.4" y="224.3">2</text>
<text x="262.4" y="227.8">3</text>
<text x="265.9" y="222.5">1</text>
<text x="265.9" y="226.1">2</text>
<text x="40.6" y="233.1">2</text>
<text x="80.9" y="233.1">8</text>
<text x="262.4" y="231.4">4</text>
<text x="265.9" y="229.6">3</text>
<text x="265.9" y="233.1">4</text>
<text x="36.1" y="234.5">2</text>
<text x="85.4" y="234.5">8</text>
<text x="262.4" y="234.9">5</text>
<text x="262.4" y="238.4">6</text>
<text x="265.9" y="236.6">5</text>
<text x="36.1" y="241.6">3</text>
<text x="40.6" y="240.2">3</text>
<text x="80.9" y="240.2">9</text>
<text x="85.4" y="241.6">9</text>
<text x="265.9" y="240.2">6</text>
<text x="36.1" y="248.6">4</text>
<text x="40.6" y="247.2">4</text>
<text x="78.9" y="247.2">10</text>
<text x="85.4" y="248.6">10</text>
<text x="36.1" y="255.7">5</text>
<text x="40.6" y="254.3">5</text>
<text x="78.9" y="254.3">11</text>
<text x="85.4" y="255.7">11</text>
<text x="36.1" y="262.7">6</text>
<text x="40.6" y="261.3">6</text>
<text x="78.9" y="261.3">12</text>
<text x="85.4" y="262.7">12</text>
</g>
<g font-size="3.2" fill="#f00">
<text x="82.5" y="37.3">2</text>
<text x="86" y="39.1">VDD33</text>
<text x="82.5" y="44.4">4</text>
<text x="86" y="46.1">SENSOR_VP</text>
</g>
</svg>
